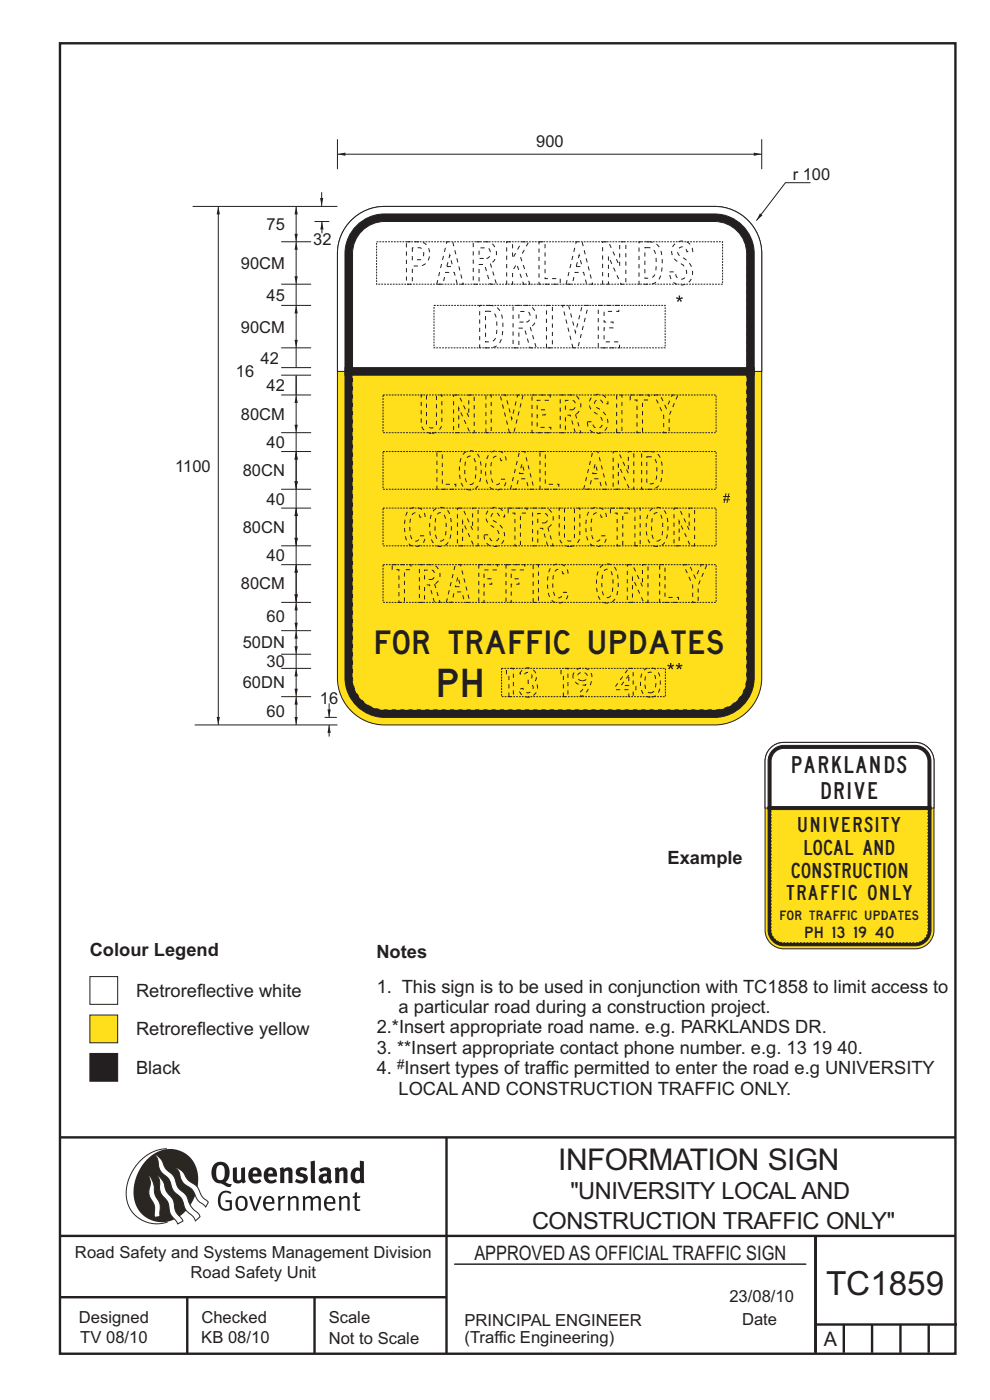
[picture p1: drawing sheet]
<svg xmlns="http://www.w3.org/2000/svg" width="210mm" height="297mm" viewBox="0 0 210 297" stroke-linecap="round" stroke-linejoin="round" font-family="sans-serif">
<g fill="none" stroke="#231f20" stroke-width=".51">
<path d="M12.7 9.2h190v278h-190zM12.7 241.3h190M94.7 241.4v45.8M12.7 275.2h82M12.7 262.2h190.1M39.7 275.2v12M66.7 275.2v12M173 262.1v24.9M173 281h30M179 281v6M185 281v6M191 281v6"/>
<path d="M197 281v6"/>
</g>
<path d="M96.4 268.2h74.6" fill="none" stroke="#231f20" stroke-width=".21"/>
<path d="M35.4 243.7a9.5 9.5 0 0 0-8.6 10.4 6.5 6.5 0 0 0 8.8 5.1" fill="none" stroke="#2a2723" stroke-width=".21"/>
<path d="M31.3 245.9a6.1 6.1 0 0 1 7.3-1.6 6.1 6.1 0 0 1 3.4 6.6 8.8 8.8 0 0 1-7.2 8.4 6.1 6.1 0 0 1-6.4-7.5 10.5 10.5 0 0 1 2.9-5.9z" fill-rule="evenodd" fill="#2a2723"/>
<g fill="#fff" stroke="#2a2723" stroke-width=".21">
<path d="M31.6 249.3l.3 .3 .6 1.2 .4 2.6 1 2 .1 2.7-1.2 .1-.1-2.4-.9-1.8-.2-.7 .3-2.4z" fill-rule="evenodd"/>
<path d="M37.2 247.7l.5 .1 .9 .6 1.3 1.9 1.9 1.5 1.1 2.1 1.3 1.2-.6 1-1.6-1.5-1.2-2.2-2-1.5-.5-.9-.4-1.5z" fill-rule="evenodd"/>
<path d="M32.8 244.9l.4 .1 .9 .8 1 2.1 1.7 1.5 1 2.5 1.6 1.6 1.2 2.5 1.6 1.6 .2 .5-.9 .9-.5-.9-1.6-1.5-1-2.4-1.7-1.7-.9-2.4-1.8-1.7-.3-.9-.3-1.6z" fill-rule="evenodd"/>
<path d="M33.4 249.4l.5 .3 .7 .9 .7 2.1 1.5 1.9 .5 2.5 1.5 1.8v.1l-1.1 .6-1.6-2.1-.6-2.5-1.4-1.9-.3-1v-1.6z" fill-rule="evenodd"/>
</g>
<g fill="#231f20">
<path d="M46.8 253.1l.5-.4 .7-.1 .6 .1 .5 .3-.2 .3-.9-.3-.8 .2-.3 .7-.1 1.1 .1 .6 .3 .5 .5 .3h.6l.4-.1v-1.3h-.8l-.1-.4h1.4v2l-.7 .2-.8 .1-.6-.3-.5-.4-.3-.8-.1-1 .2-.7z" fill-rule="evenodd"/>
<path d="M50.7 254.3l.7-.2 .5 .5 .1 1.2-.2 .4-.3 .2h-.5l-.4-.3-.2-1.1zM50.4 254l-.5 1.1 .3 1.2 .7 .5 1-.1 .4-.4 .2-.5v-.8l-.2-.7-.3-.4-.5-.2h-.6z" fill-rule="evenodd"/>
<path d="M52.8 253.8l.5-.1 .9 2.6 .8-2.5h.5l-1.1 3h-.5z" fill-rule="evenodd"/>
<path d="M56.6 254.2l.4-.1 .4 .1 .2 .3 .1 .5h-1.4zM56.2 254l-.4 1v.7l.3 .6 .4 .4 .5 .2 1.1-.3 .1-.1-.2-.3-.6 .3-.7-.2-.3-.2-.1-.6v-.1h1.9l-.2-1.2-.8-.5-.5 .1z" fill-rule="evenodd"/>
<path d="M58.9 253.8l.5-.1 .1 .5 .4-.4 .6-.1-.2 .5-.4 .1-.4 .3v2.2h-.5z" fill-rule="evenodd"/>
<path d="M61 253.8l.5-.1a.24 .24 0 0 0 .1 .4 .24 .24 0 0 0 .3-.2l.8-.2 .6 .5v2.6h-.4l-.1-2.3-.1-.3-.3-.1-.8 .5v2.2h-.5z" fill-rule="evenodd"/>
<path d="M64.2 253.8l.4-.1a.23 .23 0 0 0 .2 .4 .23 .23 0 0 0 .3-.2l.5-.2 .6 .2a.23 .23 0 0 0 .2 .2 .23 .23 0 0 0 .2-.1l.8-.3 .6 .4 .1 2.7h-.5v-2.3l-.1-.3-.3-.1-.8 .5v2.2h-.5v-2.3l-.1-.3-.3-.1-.8 .4v2.3h-.4z" fill-rule="evenodd"/>
<path d="M69.5 254.2l.5-.1 .4 .1 .3 .8h-1.4zM69.2 254l-.5 1 .1 .7 .2 .6 .4 .4 .4 .2 1.1-.3 .2-.1-.2-.3-.6 .3-.7-.2-.3-.4v-.5h1.9l-.2-1.2-.4-.3-.5-.2-.5 .1z" fill-rule="evenodd"/>
<path d="M71.8 253.8l.5-.1a.24 .24 0 0 0 .1 .4 .24 .24 0 0 0 .4-.2l.7-.2 .6 .5 .1 2.6h-.5v-2.3l-.1-.3-.3-.1-.9 .5v2.2h-.4z" fill-rule="evenodd"/>
<path d="M75.3 253l.5-.1-.1 .9h.8l-.2 .3h-.6v2.2l.2 .2h.5v.3l-.2 .1-.6-.1-.4-.3v-2.4h-.4v-.3h.4z" fill-rule="evenodd"/>
<path d="M46.2 247.4l.4-.2h.4l.6 .6v1.8l-.2 .5-.3 .2h-.8l-.3-.6-.1-1.5zM45.5 246.9l-.4 .7-.2 .8v1l.3 .9 .7 .6 1 .2 1.6 .7 .4-.1 .3-.5h-.6l-.8-.4 .7-1 .2-1.5a1.91 1.91 0 0 0-1.1-1.7 1.91 1.91 0 0 0-2.1 .3z" fill-rule="evenodd"/>
<path d="M49.4 247.8l.8-.2 .1 2.5 .1 .2 .3 .1 .5-.3v-2.3l.8-.2v2.6l.2 .5-.7 .3a.39 .39 0 0 0-.7 0h-.8l-.5-.4z" fill-rule="evenodd"/>
<path d="M53.8 248.4l.3-.1h.3l.2 .7h-1zM53.1 248l-.3 .5-.1 .8v.7l.4 .6 .5 .4 .6 .1 .7-.1 .6-.4-.4-.5-.4 .3h-.5l-.4-.2-.2-.3v-.3h1.9l-.1-1-.3-.6-1-.4-.5 .1z" fill-rule="evenodd"/>
<path d="M57.1 248.4l.2-.1h.4l.2 .7h-1zM56.4 248l-.3 .6-.2 .8 .2 .7 .3 .5 .5 .4 .6 .1 .6-.1 .6-.4-.3-.5-.6 .3h-.5l-.4-.6v-.2h1.9l-.1-1-.3-.6-.5-.3-.5-.1-.5 .1z" fill-rule="evenodd"/>
<path d="M59.3 247.8l.8-.2 .1 .4 1-.4 .7 .3 .1 .5v2.6h-.8v-2.3l-.3-.3-.6 .3v2.3h-.9z" fill-rule="evenodd"/>
<path d="M63 248l.9-.4 1.3 .3-.3 .6-.9-.2-.3 .2 .1 .3 1 .3 .4 .4v.8l-.4 .6-1.1 .2-1.1-.4 .3-.6 1 .3h.3l.2-.3-.1-.3-1-.3-.4-.3-.2-.6z" fill-rule="evenodd"/>
<path d="M68.6 249.7l.7-.2v.7l-.3 .3-.3-.1-.2-.3zM67.7 248.1l.3 .6 .8-.4 .5 .2a.35 .35 0 0 1 0 .5 .35 .35 0 0 1-.5 0l-1 .4-.2 .9 .2 .4 .3 .3h1.1a.49 .49 0 0 1 .8 .2l.5-.6-.3-.4v-1.7l-.2-.5-.4-.3-.6-.1z" fill-rule="evenodd"/>
<path d="M71 247.8l.8-.2 .1 .4 1-.4 .6 .3 .2 .5v2.6h-.8v-2.3l-.3-.3-.6 .3v2.3h-.9z" fill-rule="evenodd"/>
<path d="M75.6 248.5l.3-.1 .4 .2v1.5l-.3 .2-.4-.1-.2-.3v-.9zM76.3 246.2v1.3a.19 .19 0 0 1 0 .3 .19 .19 0 0 1-.3-.1l-.8 .1-.6 .5-.2 .9 .1 1 .3 .5 .6 .3h.6l.5-.2v.2h.8l-.1-4.6z" fill-rule="evenodd"/>
<path d="M65.9 246.4l.9-.2 .1 4.8h-.8l-.1-.3z" fill-rule="evenodd"/>
</g>
<path d="M19.1 215.3h5.9v5.9h-5.9z" fill-rule="evenodd" fill="#ffdf1b" stroke="#231f20" stroke-width=".21"/>
<path d="M19.1 223.5h5.9v5.9h-5.9z" fill-rule="evenodd" fill="#231f20" stroke="#231f20" stroke-width=".21"/>
<path d="M19.1 207.2h5.9v5.9h-5.9z" fill-rule="evenodd" fill="#fff" stroke="#231f20" stroke-width=".21"/>
<path d="M71.6 32.7h90M71.6 29.5v6.4" fill="none" stroke="#231f20" stroke-width=".21"/>
<g fill="#231f20">
<path d="M159.9 32.4l1.7 .3-1.7 .4z"/>
<path d="M71.6 32.7l1.7-.3v.7z"/>
</g>
<path d="M161.6 29.5v6.4M171.9 38.8h-5.3l-6.2 8" fill="none" stroke="#231f20" stroke-width=".21"/>
<path d="M161.2 45.3l.5 .4-1.3 1.1z" fill="#231f20"/>
<path d="M74.9 46.3a10 10 0 0 1 6.7-2.5h70a10 10 0 0 1 10 10v90a10 10 0 0 1-10 10h-70a10 10 0 0 1-10-10v-90a10 10 0 0 1 3.3-7.5z" fill-rule="evenodd" fill="#ffdf1b" stroke="#231f20" stroke-width=".21"/>
<path d="M75.6 47.9a8.4 8.4 0 0 1 6-2.5h70a8.4 8.4 0 0 1 8.4 8.4v90a8.4 8.4 0 0 1-8.4 8.4h-70a8.4 8.4 0 0 1-8.4-8.4v-90a8.4 8.4 0 0 1 2.4-5.9z" fill-rule="evenodd" fill="#231f20" stroke="#231f20" stroke-width=".21"/>
<path d="M76.5 49.3a6.8 6.8 0 0 1 5.1-2.3h70a6.8 6.8 0 0 1 6.8 6.8v90a6.8 6.8 0 0 1-6.8 6.8h-70a6.8 6.8 0 0 1-6.8-6.8v-90a6.8 6.8 0 0 1 1.7-4.5z" fill-rule="evenodd" fill="#ffdf1b" stroke="#231f20" stroke-width=".21" stroke-dasharray=".9 .9" stroke-linecap="butt"/>
<g fill="#fff" stroke="#231f20" stroke-width=".21">
<path d="M76.5 49.3a6.8 6.8 0 0 1 5.1-2.3h70a6.8 6.8 0 0 1 6.8 6.8v25h-83.6v-25a6.8 6.8 0 0 1 1.7-4.5z" fill-rule="evenodd"/>
<path d="M74.9 46.3a10 10 0 0 1 6.7-2.5h70a10 10 0 0 1 10 10v25h-1.6v-25a8.4 8.4 0 0 0-8.4-8.4h-70a8.4 8.4 0 0 0-8.4 8.4v25h-1.6v-25a10 10 0 0 1 3.3-7.5z" fill-rule="evenodd"/>
</g>
<path d="M73.2 78h86.8v1.6h-86.8z" fill-rule="evenodd" fill="#231f20" stroke="#231f20" stroke-width=".21"/>
<path d="M62.8 147.8v6" fill="none" stroke="#231f20" stroke-width=".21"/>
<g fill="#231f20">
<path d="M62.5 152.1h.7l-.4 1.7z"/>
<path d="M62.8 147.8l.4 1.7h-.7z"/>
</g>
<path d="M69.8 149.2v3" fill="none" stroke="#231f20" stroke-width=".21"/>
<path d="M69.5 150.5h.7l-.4 1.7z" fill="#231f20"/>
<path d="M46.3 43.8v110" fill="none" stroke="#231f20" stroke-width=".21"/>
<g fill="#231f20">
<path d="M46 152.1h.6l-.3 1.7z"/>
<path d="M46.3 43.8l.3 1.7h-.6z"/>
</g>
<path d="M40.9 43.8h30.7M59.6 78h6.4M59.6 73.8h6.4M59.6 60.3h6.4M59.6 91.8h6.4M59.6 115.8h6.4M59.6 103.8h6.4M59.6 127.8h6.4M41.3 153.8h30.3M59.6 147.8h6.4M62.8 141.8v6M68.9 152.2h2.6" fill="none" stroke="#231f20" stroke-width=".21"/>
<g fill="#231f20">
<path d="M62.8 141.8l.4 1.7h-.7z"/>
<path d="M62.5 146.1h.7l-.4 1.7z"/>
</g>
<path d="M62.8 119.8v8" fill="none" stroke="#231f20" stroke-width=".21"/>
<g fill="#231f20">
<path d="M62.5 126.1h.7l-.4 1.7z"/>
<path d="M62.8 119.8l.4 1.7h-.7z"/>
</g>
<path d="M62.8 107.8v8" fill="none" stroke="#231f20" stroke-width=".21"/>
<g fill="#231f20">
<path d="M62.5 114.1h.7l-.4 1.7z"/>
<path d="M62.8 107.8l.4 1.7h-.7z"/>
</g>
<path d="M62.8 95.8v8" fill="none" stroke="#231f20" stroke-width=".21"/>
<g fill="#231f20">
<path d="M62.5 102.1h.7l-.4 1.7z"/>
<path d="M62.8 95.8l.4 1.7h-.7z"/>
</g>
<path d="M62.8 83.8v8" fill="none" stroke="#231f20" stroke-width=".21"/>
<g fill="#231f20">
<path d="M62.5 90.1h.7l-.4 1.7z"/>
<path d="M62.8 83.8l.4 1.7h-.7z"/>
</g>
<path d="M62.8 64.8v13.2" fill="none" stroke="#231f20" stroke-width=".21"/>
<g fill="#231f20">
<path d="M62.5 72.1h.7l-.4 1.7z"/>
<path d="M62.8 64.8l.4 1.7h-.7z"/>
</g>
<path d="M62.8 51.3v9" fill="none" stroke="#231f20" stroke-width=".21"/>
<g fill="#231f20">
<path d="M62.8 51.3l.4 1.7h-.7z"/>
<path d="M62.5 58.6h.7l-.4 1.7z"/>
</g>
<path d="M59.6 133.8h6.4M62.8 127.8v6" fill="none" stroke="#231f20" stroke-width=".21"/>
<g fill="#231f20">
<path d="M62.5 132.1h.7l-.4 1.7z"/>
<path d="M62.8 127.8l.4 1.7h-.7z"/>
</g>
<path d="M66.7 47h3.2M68.3 47v2.5M62.8 79.6v4.2M59.6 95.8h6.4M59.6 83.8h6.4M62.8 91.8v4M59.6 119.8h6.4M59.6 107.8h6.4M62.8 103.8v4M62.8 115.8v4" fill="none" stroke="#231f20" stroke-width=".21"/>
<path d="M68.3 47l.3 1.7h-.7z" fill="#231f20"/>
<path d="M68.2 40.8v2.9" fill="none" stroke="#231f20" stroke-width=".21"/>
<path d="M67.9 42h.7l-.4 1.7z" fill="#231f20"/>
<path d="M69.8 153.8v2.5" fill="none" stroke="#231f20" stroke-width=".21"/>
<path d="M69.8 153.8l.4 1.7h-.7z" fill="#231f20"/>
<path d="M59.6 138.8h6.4M62.8 133.8v8M59.6 141.8h6.4" fill="none" stroke="#231f20" stroke-width=".21"/>
<g fill="#231f20">
<path d="M62.8 133.8l.4 1.7h-.7z"/>
<path d="M62.5 137.1h.7l-.4 1.7z"/>
</g>
<path d="M59.6 51.3h6.4M62.8 43.8v7.5M59.6 79.6h6.4M62.8 79.8v4" fill="none" stroke="#231f20" stroke-width=".21"/>
<g fill="#231f20">
<path d="M62.5 49.6h.7l-.4 1.7z"/>
<path d="M62.8 43.8l.4 1.7h-.7z"/>
</g>
<path d="M59.6 64.8h6.4M62.8 60.3v4.5" fill="none" stroke="#231f20" stroke-width=".21"/>
<path d="M106.4 141.8h34.7v6h-34.7z" fill="none" stroke="#231f20" stroke-width=".21" stroke-dasharray=".4 .2" stroke-linecap="butt"/>
<g fill="#231f20">
<path d="M141.6 141l.6 .2-.1-.5h.3v.5l.5-.2 .1 .3-.6 .1 .4 .4-.2 .2-.3-.5-.3 .5-.3-.2 .4-.4-.6-.1z"/>
<path d="M143.4 141l.5 .2v-.5h.3v.5l.5-.2 .1 .3-.6 .1 .4 .4-.3 .2-.3-.5-.2 .5-.3-.2 .4-.4-.6-.1z"/>
</g>
<path d="M79.9 51.3h73.4v9h-73.4zM92.1 64.8h49v9h-49z" fill="none" stroke="#231f20" stroke-width=".21" stroke-dasharray=".4 .2" stroke-linecap="butt"/>
<path d="M143.5 63l.5 .2v-.5h.3l-.1 .5 .5-.2 .1 .3-.5 .2 .4 .4-.3 .2-.3-.5-.3 .5-.2-.2 .3-.4-.5-.2z" fill="#231f20"/>
<path d="M81.3 83.8h70.6v8h-70.6z" fill="none" stroke="#231f20" stroke-width=".21" stroke-dasharray=".4 .2" stroke-linecap="butt"/>
<path d="M62.8 95.8v8" fill="none" stroke="#231f20" stroke-width=".21"/>
<g fill="#231f20">
<path d="M62.5 102.1h.7l-.4 1.7z"/>
<path d="M62.8 95.8l.4 1.7h-.7z"/>
</g>
<path d="M81.3 95.8h70.6v8h-70.6z" fill="none" stroke="#231f20" stroke-width=".21" stroke-dasharray=".4 .2" stroke-linecap="butt"/>
<path d="M62.8 107.8v8" fill="none" stroke="#231f20" stroke-width=".21"/>
<g fill="#231f20">
<path d="M62.5 114.1h.7l-.4 1.7z"/>
<path d="M62.8 107.8l.4 1.7h-.7z"/>
</g>
<path d="M81.3 107.8h70.6v8h-70.6z" fill="none" stroke="#231f20" stroke-width=".21" stroke-dasharray=".4 .2" stroke-linecap="butt"/>
<path d="M62.8 119.8v8" fill="none" stroke="#231f20" stroke-width=".21"/>
<g fill="#231f20">
<path d="M62.5 126.1h.7l-.4 1.7z"/>
<path d="M62.8 119.8l.4 1.7h-.7z"/>
</g>
<path d="M81.3 119.8h70.6v8h-70.6z" fill="none" stroke="#231f20" stroke-width=".21" stroke-dasharray=".4 .2" stroke-linecap="butt"/>
<path d="M153.9 104.7h.2l-.1 .5h.4l.1-.5h.2l-.1 .5h.2v.2h-.2l-.1 .5h.3v.2h-.4l-.1 .6h-.2l.1-.6h-.4l-.1 .6h-.2l.1-.6h-.2v-.2h.2l.1-.5h-.3v-.2h.4zM153.9 105.4l-.1 .5h.5l.1-.5z" fill="#231f20"/>
<path d="M163.5 158.7a4 4 0 0 1 2.8-1.2h27.8a4 4 0 0 1 4 4v35.8a4 4 0 0 1-4 4h-27.8a4 4 0 0 1-4-4v-35.8a4 4 0 0 1 1.2-2.8z" fill-rule="evenodd" fill="#ffdf1b" stroke="#231f20" stroke-width=".21"/>
<path d="M163.9 159.1a3.3 3.3 0 0 1 2.4-1h27.8a3.4 3.4 0 0 1 3.4 3.4v35.8a3.4 3.4 0 0 1-3.4 3.3h-27.8a3.4 3.4 0 0 1-3.4-3.3v-35.8a3.3 3.3 0 0 1 1-2.4z" fill-rule="evenodd" fill="#231f20" stroke="#231f20" stroke-width=".21"/>
<path d="M164.2 159.8a2.71 2.71 0 0 1 2.1-1h27.8a2.72 2.72 0 0 1 2.7 2.7v35.8a2.72 2.72 0 0 1-2.7 2.7h-27.8a2.72 2.72 0 0 1-2.7-2.7v-35.8v-.6z" fill-rule="evenodd" fill="#ffdf1b" stroke="#231f20" stroke-width=".21" stroke-dasharray=".4 .4" stroke-linecap="butt"/>
<g fill="#fff" stroke="#231f20" stroke-width=".21">
<path d="M164.2 159.8a2.71 2.71 0 0 1 2.1-1h27.8a2.72 2.72 0 0 1 2.7 2.7v9.9h-33.2v-9.9v-.6z" fill-rule="evenodd"/>
<path d="M163.5 158.7a4 4 0 0 1 2.8-1.2h27.8a4 4 0 0 1 4 4v9.9h-.6v-9.9a3.4 3.4 0 0 0-3.4-3.4h-27.8a3.4 3.4 0 0 0-3.4 3.4v9.9h-.6v-9.9a4 4 0 0 1 1.2-2.8z" fill-rule="evenodd"/>
</g>
<path d="M162.9 171.1h34.6v.6h-34.6z" fill-rule="evenodd" fill="#231f20" stroke="#231f20" stroke-width=".21"/>
<g font-size="9" fill="#fff">
<text x="86.2" y="60.3">PARKLANDS</text>
<text x="101.8" y="73.8">DRIVE</text>
</g>
<g font-size="8" fill="#231f20">
<text x="89.4" y="91.8">UNIVERSITY</text>
<text x="92.7" y="103.8">LOCAL AND</text>
<text x="85.8" y="115.8">CONSTRUCTION</text>
<text x="83.2" y="127.8">TRAFFIC ONLY</text>
</g>
<text font-size="7.1" fill="#231f20" x="175.2" y="274.8">TC1859</text>
<text font-size="6.3" fill="#231f20" x="118.4" y="248.2">INFORMATION SIGN</text>
<text font-size="6" fill="#231f20" x="93.1" y="147.8">PH 13 19 40</text>
<g font-size="5" fill="#231f20">
<text x="79.8" y="138.7">FOR TRAFFIC UPDATES</text>
<text x="121" y="254.4">&quot;UNIVERSITY LOCAL AND</text>
<text x="112.9" y="260.7">CONSTRUCTION TRAFFIC ONLY&quot;</text>
</g>
<g font-size="4.2" fill="#231f20">
<text x="100.6" y="267.2">APPROVED AS OFFICIAL TRAFFIC SIGN</text>
<text x="174.7" y="285.6">A</text>
</g>
<g font-size="3.9" fill="#231f20">
<text x="141.6" y="183.3">Example</text>
<text x="19" y="202.8">Colour Legend</text>
<text x="79.9" y="203.2">Notes</text>
<text x="28.9" y="211.6">Retroreflective white</text>
<text x="79.9" y="210.6">1. This sign is to be used in conjunction with TC1858 to limit access to</text>
<text x="84.5" y="214.9">a particular road during a construction project.</text>
<text x="28.9" y="219.7">Retroreflective yellow</text>
<text x="79.9" y="219.2">2.*Insert appropriate road name. e.g. PARKLANDS DR.</text>
<text x="28.9" y="227.8">Black</text>
<text x="79.9" y="227.9">4. Insert types of traffic permitted to enter the road e.g UNIVERSITY</text>
<text x="79.9" y="223.6">3. **Insert appropriate contact phone number. e.g. 13 19 40.</text>
<text x="84.5" y="232.3">LOCAL AND CONSTRUCTION TRAFFIC ONLY.</text>
</g>
<g font-size="3.6" fill="#231f20">
<text x="168.1" y="164.1">PARKLANDS</text>
<text x="174.3" y="169.4">DRIVE</text>
</g>
<g font-size="3.5" fill="#231f20">
<text x="113.7" y="31.3">900</text>
<text x="168.1" y="38.2">r 100</text>
<text x="56.6" y="48.8">75</text>
<text x="66.5" y="51.9">32</text>
<text x="51.1" y="57">90CM</text>
<text x="56.6" y="63.8">45</text>
<text x="51.1" y="70.5">90CM</text>
<text x="55.3" y="77.1">42</text>
<text x="50" y="80">16</text>
<text x="56.6" y="82.9">42</text>
<text x="51.1" y="89">80CM</text>
<text x="56.6" y="95">40</text>
<text x="37.2" y="100">1100</text>
<text x="51.5" y="101">80CN</text>
<text x="56.6" y="107">40</text>
<text x="51.5" y="113">80CN</text>
<text x="56.6" y="119">40</text>
<text x="51.1" y="125">80CM</text>
<text x="51.5" y="137.5">50DN</text>
<text x="56.6" y="132">60</text>
<text x="56.6" y="141.5">30</text>
<text x="51.5" y="146">60DN</text>
<text x="67.8" y="149.4">16</text>
<text x="56.6" y="152">60</text>
<text x="15.9" y="266.8">Road Safety and Systems Management Division</text>
<text x="40.4" y="271.1">Road Safety Unit</text>
<text x="16.7" y="280.6">Designed</text>
<text x="42.7" y="280.6">Checked</text>
<text x="69.7" y="280.6">Scale</text>
<text x="98.5" y="281.3">PRINCIPAL ENGINEER</text>
<text x="154.7" y="276.2">23/08/10</text>
<text x="157.4" y="281.2">Date</text>
<text x="17" y="284.8">TV 08/10</text>
<text x="42.7" y="284.8">KB 08/10</text>
<text x="69.7" y="285.2">Not to Scale</text>
<text x="98.5" y="284.8">(Traffic Engineering)</text>
</g>
<g font-size="3.2" fill="#231f20">
<text x="169.4" y="176.6">UNIVERSITY</text>
<text x="170.7" y="181.4">LOCAL AND</text>
<text x="166.9" y="190.9">TRAFFIC ONLY</text>
<text x="168" y="186.2">CONSTRUCTION</text>
</g>
<text font-size="2.8" fill="#231f20" x="84.2" y="226.7">#</text>
<text font-size="2.4" fill="#231f20" x="170.8" y="198.9">PH 13 19 40</text>
<text font-size="2" fill="#231f20" x="165.5" y="195.3">FOR TRAFFIC UPDATES</text>
</svg>
